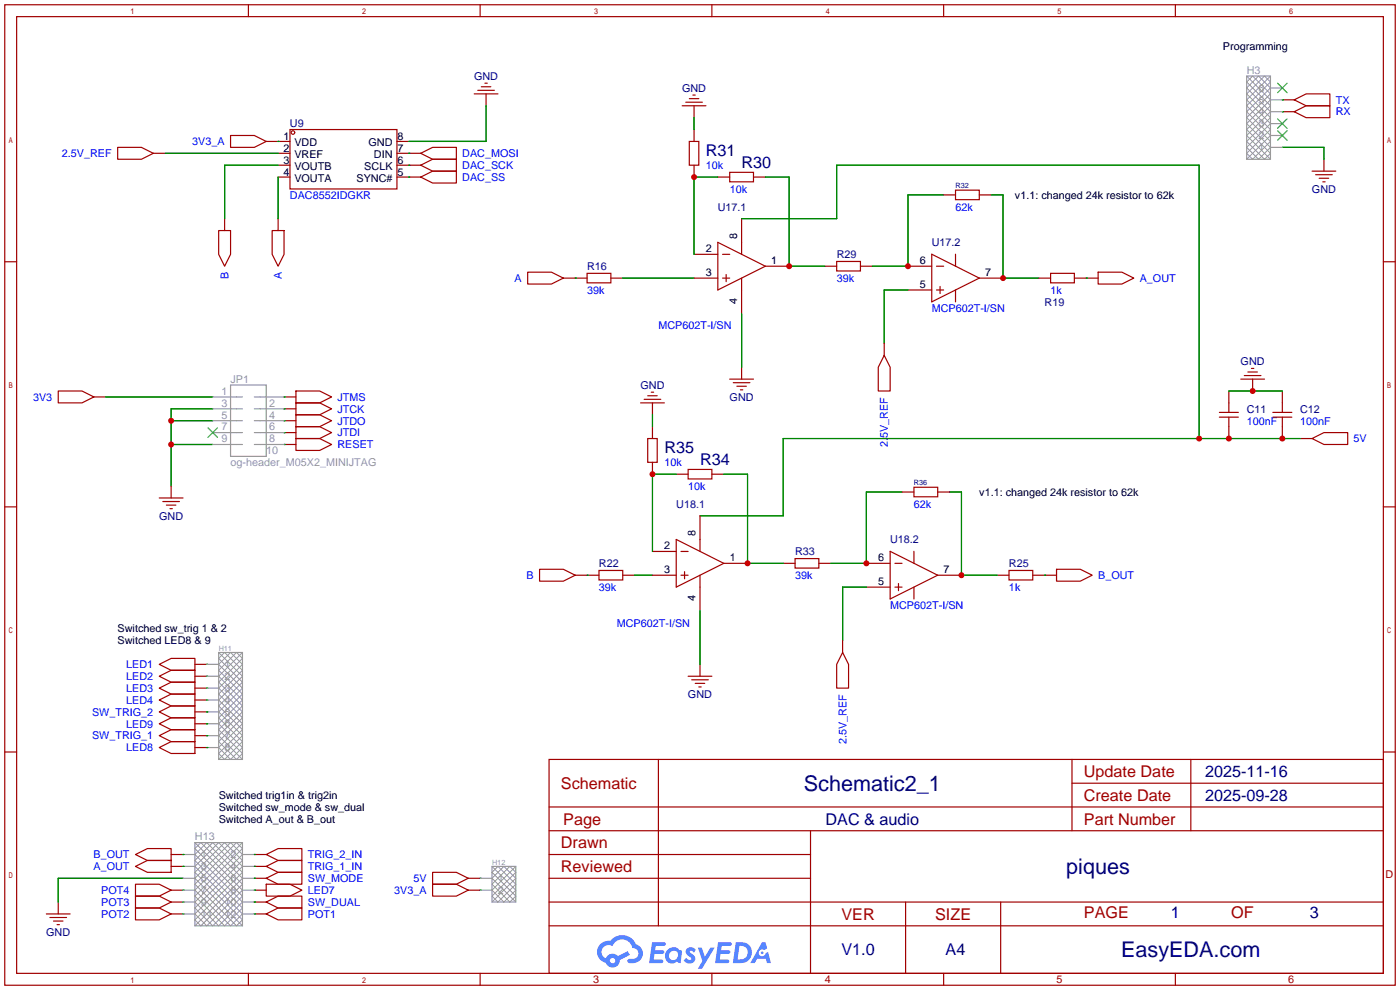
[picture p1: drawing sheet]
<svg xmlns="http://www.w3.org/2000/svg" width="299mm" height="212mm" viewBox="0 0 299 212" stroke-linecap="round" stroke-linejoin="round" font-family="sans-serif">
<g fill="none" stroke="#a10000" stroke-width=".25">
<path d="M1 1h297.2v209.6h-297.2zM3.6 3.6h292.1v204.4h-292.1zM53.1 1v2.6M102.6 1v2.6M152.1 1v2.6M201.7 1v2.6M251.2 1v2.6M1 55.9h2.6M295.7 55.9h2.5M1 108.3h2.6M295.7 108.3h2.5M1 160.7h2.6"/>
<path d="M117.3 162.3h178.4v45.7h-178.4zM117.3 177.5h178.4M117.3 172.5h178.4M140.7 162.3v35.6M173.2 177.5v30.5M229.1 162.3v15.2M229.1 167.4h66.6M254.5 162.3v15.2M295.7 160.7h2.5M117.3 182.6h55.9M117.3 197.9h178.4M117.3 192.8h178.4"/>
<path d="M117.3 187.7h55.9M193.5 192.8v15.2M213.9 192.8v15.2M53.1 208v2.6M102.6 208v2.6M152.1 208v2.6M201.7 208v2.6M251.2 208v2.6"/>
</g>
<g fill="#5487ff">
<path d="M146.9 202.7a1.3 1.3 0 0 1 1.8 .3l-.4 .6a.54 .54 0 0 0-.9-.2l.1 .2a1.34 1.34 0 0 1 1 1.8 1.47 1.47 0 0 1-2.4-.1l.5-.6 .8 .5a.31 .31 0 0 0 .4-.3 .31 .31 0 0 0-.3-.4 1.12 1.12 0 0 1-.6-1.8z"/>
<path d="M149.1 202.5h.9l.6 2 1.2-2h.9l-2.7 4.6h-.9l1-1.7z"/>
<path d="M139.4 201.4h1.6a1.31 1.31 0 0 1 1.2 .2 .4 .4 0 0 1-.3 .5l-1.8 .1-.1 .9h1.6a.4 .4 0 0 1 .4 .4 .4 .4 0 0 1-.4 .4h-1.7l-.2 1.2h1.4a.46 .46 0 0 1 .5 0 .46 .46 0 0 1 .1 .5l-.3 .2h-2.7z"/>
<path d="M153.5 201.4h1.6a1.32 1.32 0 0 1 1.2 .2 .39 .39 0 0 1-.3 .5l-1.8 .1-.1 .9h1.7a.4 .4 0 0 1 .3 .4 .4 .4 0 0 1-.4 .4h-1.7l-.2 1.2h1.4a.46 .46 0 0 1 .5 0 .46 .46 0 0 1 .1 .5l-.3 .2h-2.7z"/>
<path d="M162.9 201.4h.7l.4 1.3-.7 .4a.75 .75 0 0 0-1.1 .3 .75 .75 0 0 0 .5 1 .75 .75 0 0 0 .9-.7l.5-.2 .7 2.3h-.9l-.2-.9h-1.9l-.5 .9h-.9z"/>
<path d="M157.3 201.4l-.7 4.4h1.5a2.27 2.27 0 0 0 2.6-2.2 2.27 2.27 0 0 0-2.7-2.2zM158 202.1a1.5 1.5 0 0 1 1.8 1.6 1.5 1.5 0 0 1-1.9 1.4h-.3z"/>
<path d="M142.7 203a1.6 1.6 0 0 0-.3 2.3 1.6 1.6 0 0 0 2.3 .2l.8 .3 .3-2.4-.2-.3-.4-.1a1.58 1.58 0 0 0-2.5 0zM143.3 203.5a.98 .98 0 0 1 1.6 .4 .98 .98 0 0 1-1.1 1.3 .94 .94 0 0 1-.8-.7 .94 .94 0 0 1 .3-1z"/>
<path d="M128.3 201.8a2.37 2.37 0 0 0 1.2 4 1.54 1.54 0 0 0 1.7 1 1.54 1.54 0 0 0 1.3-1.6l2.1-1.1-.5-.8-2 1a1.57 1.57 0 0 0-2.6 .5 1.5 1.5 0 0 1-.8-2.1 1.5 1.5 0 0 1 2.2-.5 2.23 2.23 0 0 1 2.3-1.4 2.23 2.23 0 0 1 2 1.8 1.16 1.16 0 0 1 1.2 1.1 1.16 1.16 0 0 1-1.1 1.2h-.6a.47 .47 0 0 0-.6 .4 .47 .47 0 0 0 .4 .5 2.17 2.17 0 0 0 2.5-.9 2.17 2.17 0 0 0-.3-2.7l-.8-.4a3.2 3.2 0 0 0-5.5-.7l-1.1 .1zM130.4 205.3a.58 .58 0 0 1 1.1 0 .58 .58 0 0 1-1.1 0z"/>
<circle cx="162.9" cy="203.6" r=".28"/>
</g>
<g fill="none" stroke="#a10000" stroke-width=".25">
<path d="M102.1 19.3h3.6M102.9 18.5h2M103.6 17.8h.5M25.1 31.5h5.1l2.6 1.3-2.6 1.2h-5.1zM32.8 32.8h2.5M49.3 29h5.1l2.5 1.2-2.5 1.3h-5.1zM56.9 30.2h5.1M59.4 32.8h2.6M59.4 35.3h2.6M59.4 37.8h2.6M62 27.7h22.8v12.7h-22.8zM84.8 30.2h2.6"/>
<path d="M84.8 32.8h5.1M84.8 35.3h5.1M84.8 37.8h5.1M89.9 37.8l2.6-1.2h5v2.5h-5zM89.9 35.3l2.6-1.3h5v2.6h-5zM89.9 32.8l2.6-1.3h5v2.5h-5zM101.3 20.1h5.1M103.9 20.1v2.5M145.8 22.6h5.1M146.6 21.8h3.5M147.3 30.2h2.1v5.1h-2.1zM147.3 21.1h2.1"/>
<path d="M148.1 20.3h.5M148.3 22.6v2.5M148.3 27.7v2.5M148.3 35.3v2.5M153.4 37.8h2.6M156 36.8h5v2.1h-5zM161 37.8h2.6M274.1 21.3h2.5M274.1 23.9h2.5M276.6 21.3l2.5-1.2h5.1v2.5h-5.1zM276.6 23.9l2.5-1.3h5.1v2.5h-5.1zM280.4 36.6h5.1"/>
<path d="M281.2 37.3h3.5M281.9 38.1h2.1M282.7 38.9h.5M283 34v2.6M46.7 49.3h2.6v5.1l-1.3 2.5-1.3-2.5zM48 46.7v2.6M58.2 49.3h2.5v5.1l-1.3 2.5-1.2-2.5zM59.4 46.7v2.6M112.8 58.2h5.1l2.5 1.2-2.5 1.3h-5.1zM120.4 59.4h5.1M125.5 58.4h5.1v2.1h-5.1zM130.6 59.4h2.5"/>
<path d="M148.3 59.4h5.1M148.3 54.4h5.1M153.4 51.8l10.2 5.1-10.2 5.1zM154.4 59.4h1.6M154.4 54.4h1.6M155.2 58.7v1.5M158.5 46.7v7.7M158.5 59.4v7.7M163.6 56.9h5.1M176.3 56.9h2.5M178.8 55.9h5.1v2h-5.1zM183.9 56.9h2.5"/>
<path d="M194.1 56.9h5M199.1 54.3l10.2 5.1-10.2 5.1zM200.2 56.9h1.5M201.7 41.7h2.5M204.2 40.6h5.1v2.1h-5.1zM204.2 54.3v2.6M209.3 59.4h5.1M209.3 41.7h2.5M222 59.4h2.5M224.5 58.4h5.1v2.1h-5.1zM229.6 59.4h5.1M234.7 58.2h5.1l2.5 1.2-2.5 1.3h-5.1z"/>
<path d="M158.5 78.5v2.5M189 75.9l1.2 2.6v5.1h-2.5v-5.1zM189 73.4v2.5M194.1 62h5M200.2 62h1.5M200.9 61.2v1.5M204.2 62v2.5M266.7 79.5h2M267.5 78.7h.5M12.4 83.6h5.1l2.6 1.2-2.6 1.3h-5.1zM20.1 84.8h2.5M60.7 84.8h2.5"/>
<path d="M60.7 87.4h2.5M60.7 89.9h2.5M60.7 92.5h2.5M60.7 95h2.5M63.2 83.6h5.1l2.6 1.2-2.6 1.3h-5.1zM63.2 86.1h5.1l2.6 1.3-2.6 1.2h-5.1zM63.2 88.6h5.1l2.6 1.3-2.6 1.3h-5.1zM63.2 91.2h5.1l2.6 1.3-2.6 1.2h-5.1zM63.2 93.7h5.1l2.6 1.3-2.6 1.3h-5.1zM136.9 86.1h5.1M137.7 85.3h3.5M138.4 93.7h2.1v5.1h-2.1z"/>
<path d="M138.4 84.6h2.1M139.2 83.8h.5M139.4 86.1v2.5M139.4 91.2v2.5M139.4 98.8v2.5M156 81h5M156.7 81.8h3.6M157.5 82.5h2M158.2 83.3h.5M260.6 89.2h4.1M260.6 88.1h4.1M262.6 83.6v4.5"/>
<path d="M262.6 89.2v4.5M265.2 81h5.1M265.9 80.3h3.6M267.7 81v2.6M272 89.2h4.1M272 88.1h4.1M274.1 83.6v4.5M274.1 89.2v4.5M277.9 93.7h2.5M280.4 93.7l2.6-1.2h5v2.5h-5zM34 106.4h5.1M34.8 107.2h3.6"/>
<path d="M35.6 107.9h2M36.3 108.7h.5M36.6 103.9v2.5M139.4 117.9h5.1M144.5 115.3l10.2 5.1-10.2 5.1zM144.5 101.3h2.6M145.5 117.9h1.6M147.1 100.3h5v2.1h-5zM149.6 110.2v7.7M152.1 101.3h2.6M169.9 119.4h5.1v2h-5.1zM190.2 117.8l10.2 5.1-10.2 5.1z"/>
<path d="M192.8 105.2h2.5M195.3 104.1h5.1v2.1h-5.1zM195.3 117.8v2.6M200.4 105.2h2.5M115.3 121.7h5.1l2.5 1.2-2.5 1.3h-5.1zM122.9 122.9h5.1M128 121.9h5.1v2.1h-5.1zM133.1 122.9h2.5M139.4 122.9h5.1M145.5 122.9h1.6M146.3 122.2v1.5M149.6 122.9v7.7"/>
<path d="M154.7 120.4h5.1M167.4 120.4h2.5M175 120.4h2.5M180.1 139.4l1.3 2.6v5.1h-2.6v-5.1zM180.1 136.9v2.5M185.2 120.4h5M185.2 125.5h5M191.3 120.4h1.5M191.3 125.5h1.5M192 124.7v1.5M195.3 125.5v2.5M200.4 122.9h5.1"/>
<path d="M213.1 122.9h2.5M215.6 121.9h5.1v2.1h-5.1zM220.7 122.9h5.1M225.8 121.7h5.1l2.5 1.2-2.5 1.3h-5.1zM34 142l2.6-1.3h5.1v2.6h-5.1zM34 144.5l2.6-1.2h5.1v2.5h-5.1zM34 147.1l2.6-1.3h5.1v2.5h-5.1zM34 149.6l2.6-1.3h5.1v2.6h-5.1zM34 157.2l2.6-1.2h5.1v2.5h-5.1zM34 152.1l2.6-1.2h5.1v2.5h-5.1zM34 159.8l2.6-1.3h5.1v2.5h-5.1zM34 154.7l2.6-1.3h5.1v2.6h-5.1z"/>
<path d="M41.7 142h2.5M41.7 144.5h2.5M41.7 147.1h2.5M41.7 149.6h2.5M41.7 157.2h2.5M41.7 152.1h2.5M41.7 159.8h2.5M41.7 154.7h2.5M147.1 144.5h5M147.8 145.3h3.6M148.6 146.1h2M149.4 146.8h.5"/>
<path d="M149.6 142v2.5M9.9 195.3h5.1M10.7 196.1h3.5M11.4 196.9h2.1M12.2 197.6h.5M12.4 192.8v2.5M29 194.1h5l2.6 1.2-2.6 1.3h-5zM29 191.5h5l2.6 1.3-2.6 1.3h-5zM29 189h5l2.6 1.2-2.6 1.3h-5zM29 185.2l2.5-1.3h5.1v2.5h-5.1zM29 182.6l2.5-1.2h5.1v2.5h-5.1zM36.6 190.2h2.5"/>
<path d="M36.6 195.3h2.5M36.6 192.8h2.5M36.6 185.2h2.5M36.6 182.6h2.5M54.4 190.2h2.5M54.4 195.3h2.5M54.4 192.8h2.5M54.4 187.7h2.5M54.4 185.2h2.5M54.4 182.6h2.5M56.9 189h5.1l2.5 1.2-2.5 1.3h-5.1zM56.9 195.3l2.5-1.2h5.1v2.5h-5.1z"/>
<path d="M56.9 192.8l2.5-1.3h5.1v2.6h-5.1zM56.9 187.7l2.5-1.3h5.1v2.6h-5.1zM56.9 185.2l2.5-1.3h5.1v2.5h-5.1zM56.9 182.6l2.5-1.2h5.1v2.5h-5.1zM92.5 186.4h5l2.6 1.3-2.6 1.3h-5zM92.5 189h5l2.6 1.2-2.6 1.3h-5zM100.1 190.2h2.5M100.1 187.7h2.5"/>
<circle cx="62.6" cy="28.3" r=".38"/>
</g>
<g fill="none" stroke="#008700" stroke-width=".25">
<path d="M35.3 32.8h24.1M59.4 30.2h.1M59.4 37.8v8.9M59.4 35.3h-11.4v11.4M87.4 37.8h.1M87.4 35.3h.1M87.4 32.8h.1M103.9 22.6v7.6h-16.5M148.3 25.1v2.6M153.4 37.8h-5.1v16.6M163.6 37.8h5.1v19.1h7.6M274.1 21.3h.1"/>
<path d="M274.1 23.9h.1M274.1 31.5h8.9v2.5M122.9 59.4h.1M133.1 59.4h15.2M158.5 46.7h20.3v-11.4h77.5v58.4M201.7 41.7h-7.6v15.2h-7.7M211.8 41.7h2.6v17.7h7.6M232.2 59.4h.1M158.5 67.1v11.4M194.1 62h-5.1v11.4M22.6 84.8h22.9M36.6 95h8.9"/>
<path d="M36.6 89.9h8.9M45.5 87.4h-8.9v16.5M60.7 84.8h.1M60.7 87.4h.1M60.7 89.9h.1M60.7 92.5h.1M60.7 95h.1M139.4 88.6v2.6M262.6 83.6h11.5M277.9 93.7h-110.5v16.5h-17.8M144.5 101.3h-5.1v16.6M154.7 101.3h5.1v19.1h7.6"/>
<path d="M192.8 105.2h-7.6v15.2h-7.7M202.9 105.2h2.6v17.7h7.6M125.5 122.9h.1M135.6 122.9h3.8M149.6 130.6v11.4M185.2 125.5h-5.1v11.4M223.3 122.9h.1M44.2 142h.1M44.2 144.5h.1M44.2 147.1h.1M44.2 149.6h.1M44.2 152.1h.1"/>
<path d="M44.2 157.2h.1M44.2 159.8h.1M44.2 154.7h.1M39.1 195.3h.1M39.1 192.8h.1M39.1 190.2h.1M39.1 185.2h.1M39.1 182.6h.1M39.1 187.7h-26.7v5.1M54.4 190.2h.1M54.4 195.3h.1M54.4 187.7h.1"/>
<path d="M54.4 192.8h.1M54.4 185.2h.1M54.4 182.6h.1M102.6 187.7h.1M102.6 190.2h.1"/>
</g>
<path d="M266.4 16.3l5.1 5-5.1 5.1 5.1 5.1-2.5 2.5-2.6-2.5 5.1-5.1-5.1-5.1 5.1-5M266.4 17.5l5.1 5.1-5.1 5.1 5.1 5.1-1.2 1.2-3.9-3.8 5.1-5.1-5.1-5 3.9-3.8 1.2 1.2-5.1 5.1 5.1 5.1-5.1 5.1 1.3 1.2 3.8-3.8-5.1-5.1 5.1-5-3.8-3.8zM266.4 34l5.1-5-5.1-5.1 5.1-5.1-2.5-2.5-2.6 2.5 5.1 5.1-5.1 5.1 5.1 5M46.7 139.4l5.1 5.1-5.1 5.1 5.1 5.1-5.1 5.1 2.6 2.5 2.5-2.5-5.1-5.1 5.1-5.1-5.1-5.1 5.1-5.1M46.7 140.7l5.1 5.1-5.1 5.1 5.1 5.1-5.1 5 1.3 1.3 3.8-3.8-5.1-5.1 5.1-5.1-5.1-5 3.8-3.9 1.3 1.3-5.1 5.1 5.1 5.1-5.1 5.1 5.1 5-1.3 1.3-3.8-3.8 5.1-5.1-5.1-5.1 5.1-5-3.8-3.9zM46.7 162.3l5.1-5.1-5.1-5.1 5.1-5-5.1-5.1 2.6-2.6 2.5 2.6-5.1 5.1 5.1 5-5.1 5.1 5.1 5.1M41.7 181.4l10.1 10.1-6.3 6.4-3.8-3.8 10.1-10.2-3.8-3.8-6.3 6.3 10.1 10.2-1.3 1.3-8.8-8.9 8.8-8.9 1.3 1.3-10.1 10.1 6.3 6.4 3.8-3.8-10.1-10.2 3.8-3.8 6.3 6.3-10.1 10.2 1.2 1.3 8.9-8.9-8.9-8.9zM41.7 197.9l10.1-10.2-7.6-7.6-2.5 2.5 10.1 10.2-5.1 5.1-5-5.1 10.1-10.2-2.5-2.5-7.6 7.6 10.1 10.2M41.7 180.1l10.1 10.1-7.6 7.7-2.5-2.6 10.1-10.1-5.1-5.1-5 5.1 10.1 10.1-2.5 2.6-7.6-7.7 10.1-10.1M105.2 186.4l5 5.1-1.2 1.3-3.8-3.8 3.8-3.8 1.2 1.2-5 5.1 1.2 1.3 3.8-3.8-3.8-3.8zM105.2 192.8l5-5.1-2.5-2.5-2.5 2.5 5 5.1M105.2 185.2l5 5-2.5 2.6-2.5-2.6 5-5" fill="none" stroke="#999" stroke-width=".21"/>
<g fill="none" stroke="#999" stroke-width=".25">
<path d="M266.4 16.3h5.1v17.7h-5.1zM271.5 18.8h2.6M271.5 31.5h2.6M271.5 29h2.6M271.5 26.4h2.6M271.5 23.9h2.6M271.5 21.3h2.6M45.5 89.9h6.3M45.5 92.5h6.3M45.5 95h6.3M45.5 84.8h6.3M45.5 87.4h6.3"/>
<path d="M49.3 82.3h7.6v15.2h-7.6zM54.4 89.9h6.3M54.4 92.5h6.3M54.4 95h6.3M54.4 84.8h6.3M54.4 87.4h6.3M46.7 139.4h5.1v22.9h-5.1zM44.2 142h2.5M44.2 144.5h2.5M44.2 147.1h2.5M44.2 149.6h2.5M44.2 152.1h2.5"/>
<path d="M44.2 154.7h2.5M44.2 157.2h2.5M44.2 159.8h2.5M39.1 187.7h2.6M39.1 190.2h2.6M39.1 182.6h2.6M39.1 185.2h2.6M39.1 192.8h2.6M39.1 195.3h2.6M41.7 180.1h10.1v17.8h-10.1zM51.8 187.7h2.6M51.8 190.2h2.6"/>
<path d="M51.8 182.6h2.6M51.8 185.2h2.6M51.8 192.8h2.6M51.8 195.3h2.6M102.6 187.7h2.6M102.6 190.2h2.6M105.2 185.2h5v7.6h-5z"/>
</g>
<path d="M273 17.8l2.1 2M275.1 17.8l-2.1 2M273 27.9l2.1 2.1M273 25.4l2.1 2M275.1 27.9l-2.1 2.1M275.1 25.4l-2.1 2M44.4 91.4l2.1 2.1M46.5 91.4l-2.1 2.1" fill="none" stroke="#3c3" stroke-width=".25"/>
<g fill="#c00">
<circle cx="214.4" cy="59.4" r=".63"/>
<circle cx="36.6" cy="95" r=".63"/>
<circle cx="36.6" cy="89.9" r=".63"/>
<circle cx="267.7" cy="83.6" r=".63"/>
<circle cx="168.7" cy="56.9" r=".63"/>
<circle cx="148.3" cy="37.8" r=".63"/>
<circle cx="194.1" cy="56.9" r=".63"/>
<circle cx="256.3" cy="93.7" r=".63"/>
<circle cx="262.6" cy="93.7" r=".63"/>
<circle cx="274.1" cy="93.7" r=".63"/>
<circle cx="205.5" cy="122.9" r=".63"/>
<circle cx="159.8" cy="120.4" r=".63"/>
<circle cx="139.4" cy="101.3" r=".63"/>
<circle cx="185.2" cy="120.4" r=".63"/>
</g>
<g font-size="4.6" fill="#000080">
<text x="171.8" y="169">Schematic2_1</text>
<text x="227.9" y="186.8">piques</text>
<text x="239.6" y="204.6">EasyEDA.com</text>
</g>
<g font-size="3.5" fill="#000080">
<text x="150.9" y="33.3">R31</text>
<text x="158.5" y="35.9">R30</text>
<text x="142" y="96.8">R35</text>
<text x="149.6" y="99.4">R34</text>
<text x="257.6" y="166.1">2025-11-16</text>
<text x="257.6" y="171.1">2025-09-28</text>
<text x="176.4" y="176.2">DAC &amp; audio</text>
<text x="250.2" y="196.3">1</text>
<text x="280" y="196.3">3</text>
<text x="179.8" y="204.2">V1.0</text>
<text x="202.1" y="204.2">A4</text>
</g>
<g font-size="3.5" fill="#a00000">
<text x="231.6" y="166.1">Update Date</text>
<text x="119.9" y="168.6">Schematic</text>
<text x="231.6" y="171.1">Create Date</text>
<text x="120.4" y="176.2">Page</text>
<text x="231.6" y="176.2">Part Number</text>
<text x="119.9" y="181.3">Drawn</text>
<text x="119.9" y="186.4">Reviewed</text>
<text x="179.8" y="196.5">VER</text>
<text x="199.9" y="196.5">SIZE</text>
<text x="231.6" y="196.3">PAGE</text>
<text x="263.1" y="196.3">OF</text>
</g>
<g font-size="2.3">
<text x="261.4" y="10.7">Programming</text>
<text x="60.6" y="30">1</text>
<text x="85" y="30">8</text>
<text x="60.6" y="32.5">2</text>
<text x="60.6" y="35.1">3</text>
<text x="62.9" y="31.3">VDD</text>
<text x="62.9" y="33.8">VREF</text>
<text x="78.8" y="31.3">GND</text>
<text x="79.9" y="33.8">DIN</text>
<text x="85" y="35.1">6</text>
<text x="85" y="32.5">7</text>
<text x="60.6" y="37.6">4</text>
<text x="62.9" y="36.3">VOUTB</text>
<text x="62.9" y="38.9">VOUTA</text>
<text x="76.2" y="38.9">SYNC#</text>
<text x="77.9" y="36.3">SCLK</text>
<text x="85" y="37.6">5</text>
<text x="216.9" y="42.5">v1.1: changed 24k resistor to 62k</text>
<text x="150.9" y="53.9">2</text>
<text x="157.5" y="51" transform="rotate(-90 157.5 51)">8</text>
<text x="150.9" y="58.9">3</text>
<text x="164.8" y="56.4">1</text>
<text x="196.6" y="56.4">6</text>
<text x="210.6" y="58.9">7</text>
<text x="157.5" y="65" transform="rotate(-90 157.5 65)">4</text>
<text x="196.6" y="61.5">5</text>
<text x="209.3" y="106">v1.1: changed 24k resistor to 62k</text>
<text x="142" y="117.4">2</text>
<text x="148.6" y="114.5" transform="rotate(-90 148.6 114.5)">8</text>
<text x="156" y="119.9">1</text>
<text x="187.7" y="119.9">6</text>
<text x="142" y="122.4">3</text>
<text x="187.7" y="125">5</text>
<text x="201.7" y="122.4">7</text>
<text x="148.6" y="128.5" transform="rotate(-90 148.6 128.5)">4</text>
<text x="25.1" y="135.2">Switched sw_trig 1 &amp; 2</text>
<text x="25.1" y="137.7">Switched LED8 &amp; 9</text>
<text x="46.7" y="170.7">Switched trig1in &amp; trig2in</text>
<text x="46.7" y="173.3">Switched sw_mode &amp; sw_dual</text>
<text x="46.7" y="175.8">Switched A_out &amp; B_out</text>
</g>
<g font-size="2.3" fill="#000080">
<text x="101.3" y="17.1">GND</text>
<text x="145.8" y="19.6">GND</text>
<text x="62" y="27.2">U9</text>
<text x="280.4" y="41.2">GND</text>
<text x="153.4" y="45">U17.1</text>
<text x="199.1" y="52.6">U17.2</text>
<text x="125.5" y="57.7">R16</text>
<text x="178.8" y="55.2">R29</text>
<text x="223.3" y="65.3">R19</text>
<text x="136.9" y="83.1">GND</text>
<text x="265.2" y="78">GND</text>
<text x="155.9" y="85.6">GND</text>
<text x="266.4" y="88.2">C11</text>
<text x="277.9" y="88.2">C12</text>
<text x="34" y="111">GND</text>
<text x="144.5" y="108.5">U18.1</text>
<text x="169.9" y="118.7">R33</text>
<text x="190.2" y="116.1">U18.2</text>
<text x="128" y="121.2">R22</text>
<text x="215.6" y="121.2">R25</text>
<text x="147" y="149.1">GND</text>
<text x="9.9" y="199.9">GND</text>
</g>
<g font-size="2.3" fill="#999">
<text x="266.4" y="15.8">H3</text>
<text x="269" y="22.1">5</text>
<text x="269" y="19.6">6</text>
<text x="269" y="29.7">2</text>
<text x="269" y="27.2">3</text>
<text x="269" y="24.7">4</text>
<text x="269" y="32.3">1</text>
<text x="49.3" y="81.8">JP1</text>
<text x="47.4" y="89.5">5</text>
<text x="47.4" y="86.9">3</text>
<text x="47.4" y="84.4">1</text>
<text x="57.5" y="89.5">4</text>
<text x="57.5" y="86.9">2</text>
<text x="47.4" y="94.5">9</text>
<text x="47.4" y="92">7</text>
<text x="57.5" y="94.5">8</text>
<text x="57.5" y="92">6</text>
<text x="49.3" y="99.6">og-header_M05X2_MINIJTAG</text>
<text x="56.9" y="97.1">10</text>
<text x="48" y="142.8">1</text>
<text x="48" y="145.3">2</text>
<text x="48" y="147.9">3</text>
<text x="48" y="150.4">4</text>
<text x="48" y="152.9">5</text>
<text x="48" y="155.5">6</text>
<text x="48" y="158">7</text>
<text x="48" y="160.6">8</text>
<text x="41.7" y="179.6">H13</text>
<text x="42.9" y="183.4">1</text>
<text x="42.9" y="186">3</text>
<text x="49.3" y="183.4">2</text>
<text x="49.3" y="186">4</text>
<text x="42.9" y="188.5">5</text>
<text x="42.9" y="191">7</text>
<text x="49.3" y="188.5">6</text>
<text x="49.3" y="191">8</text>
<text x="106.4" y="188.5">1</text>
<text x="106.4" y="191">2</text>
<text x="42.9" y="193.6">9</text>
<text x="42.9" y="196.1">11</text>
<text x="48" y="193.6">10</text>
<text x="48" y="196.1">12</text>
</g>
<g font-size="2.3" fill="#00f">
<text x="285.5" y="22.1">TX</text>
<text x="285.5" y="24.7">RX</text>
<text x="13.2" y="33.6">2.5V_REF</text>
<text x="41.1" y="31">3V3_A</text>
<text x="98.8" y="33.6">DAC_MOSI</text>
<text x="98.8" y="38.7">DAC_SS</text>
<text x="98.8" y="36.1">DAC_SCK</text>
<text x="150.9" y="36.1">10k</text>
<text x="156" y="41.2">10k</text>
<text x="62" y="42.5">DAC8552IDGKR</text>
<text x="204.2" y="45">62k</text>
<text x="48.8" y="59.7" transform="rotate(-90 48.8 59.7)">B</text>
<text x="60.2" y="59.7" transform="rotate(-90 60.2 59.7)">A</text>
<text x="110" y="60.2">A</text>
<text x="125.5" y="62.8">39k</text>
<text x="178.8" y="60.2">39k</text>
<text x="224.5" y="62.8">1k</text>
<text x="243.6" y="60.2">A_OUT</text>
<text x="140.7" y="70.4">MCP602T-I/SN</text>
<text x="199.1" y="66.6">MCP602T-I/SN</text>
<text x="7.1" y="85.6">3V3</text>
<text x="72.1" y="85.6">JTMS</text>
<text x="72.1" y="88.2">JTCK</text>
<text x="72.1" y="90.7">JTDO</text>
<text x="72.1" y="93.3">JTDI</text>
<text x="72.1" y="95.8">RESET</text>
<text x="189.8" y="95.5" transform="rotate(-90 189.8 95.5)">2.5V_REF</text>
<text x="266.4" y="90.7">100nF</text>
<text x="277.9" y="90.7">100nF</text>
<text x="289.3" y="94.5">5V</text>
<text x="142" y="99.6">10k</text>
<text x="147.1" y="104.7">10k</text>
<text x="195.3" y="108.5">62k</text>
<text x="112.5" y="123.7">B</text>
<text x="169.9" y="123.7">39k</text>
<text x="234.7" y="123.7">B_OUT</text>
<text x="128" y="126.3">39k</text>
<text x="190.2" y="130.1">MCP602T-I/SN</text>
<text x="215.6" y="126.3">1k</text>
<text x="131.8" y="133.9">MCP602T-I/SN</text>
<text x="27" y="142.8">LED1</text>
<text x="27" y="145.3">LED2</text>
<text x="27" y="147.9">LED3</text>
<text x="19.7" y="153">SW_TRIG_2</text>
<text x="27" y="150.4">LED4</text>
<text x="27" y="155.5">LED9</text>
<text x="19.7" y="158">SW_TRIG_1</text>
<text x="27" y="160.6">LED8</text>
<text x="180.9" y="159" transform="rotate(-90 180.9 159)">2.5V_REF</text>
<text x="20" y="186">A_OUT</text>
<text x="20" y="183.4">B_OUT</text>
<text x="65.8" y="186">TRIG_1_IN</text>
<text x="65.8" y="183.4">TRIG_2_IN</text>
<text x="21.7" y="191.1">POT4</text>
<text x="65.8" y="191.1">LED7</text>
<text x="65.8" y="188.5">SW_MODE</text>
<text x="84.3" y="191.1">3V3_A</text>
<text x="88.4" y="188.5">5V</text>
<text x="21.7" y="196.1">POT2</text>
<text x="21.7" y="193.6">POT3</text>
<text x="65.8" y="196.1">POT1</text>
<text x="65.8" y="193.6">SW_DUAL</text>
</g>
<g font-size="2.3" fill="#a00000">
<text x="296.1" y="187.7">D</text>
<text x="126.7" y="210.1">3</text>
<text x="176.3" y="210.1">4</text>
<text x="225.8" y="210.1">5</text>
<text x="275.3" y="210.1">6</text>
</g>
<g font-size="1.6" fill="#000080">
<text x="204.2" y="40.1">R32</text>
<text x="195.3" y="103.6">R36</text>
</g>
<g font-size="1.6" fill="#999">
<text x="46.7" y="139.1">H11</text>
<text x="105.2" y="184.9">H12</text>
</g>
</svg>
